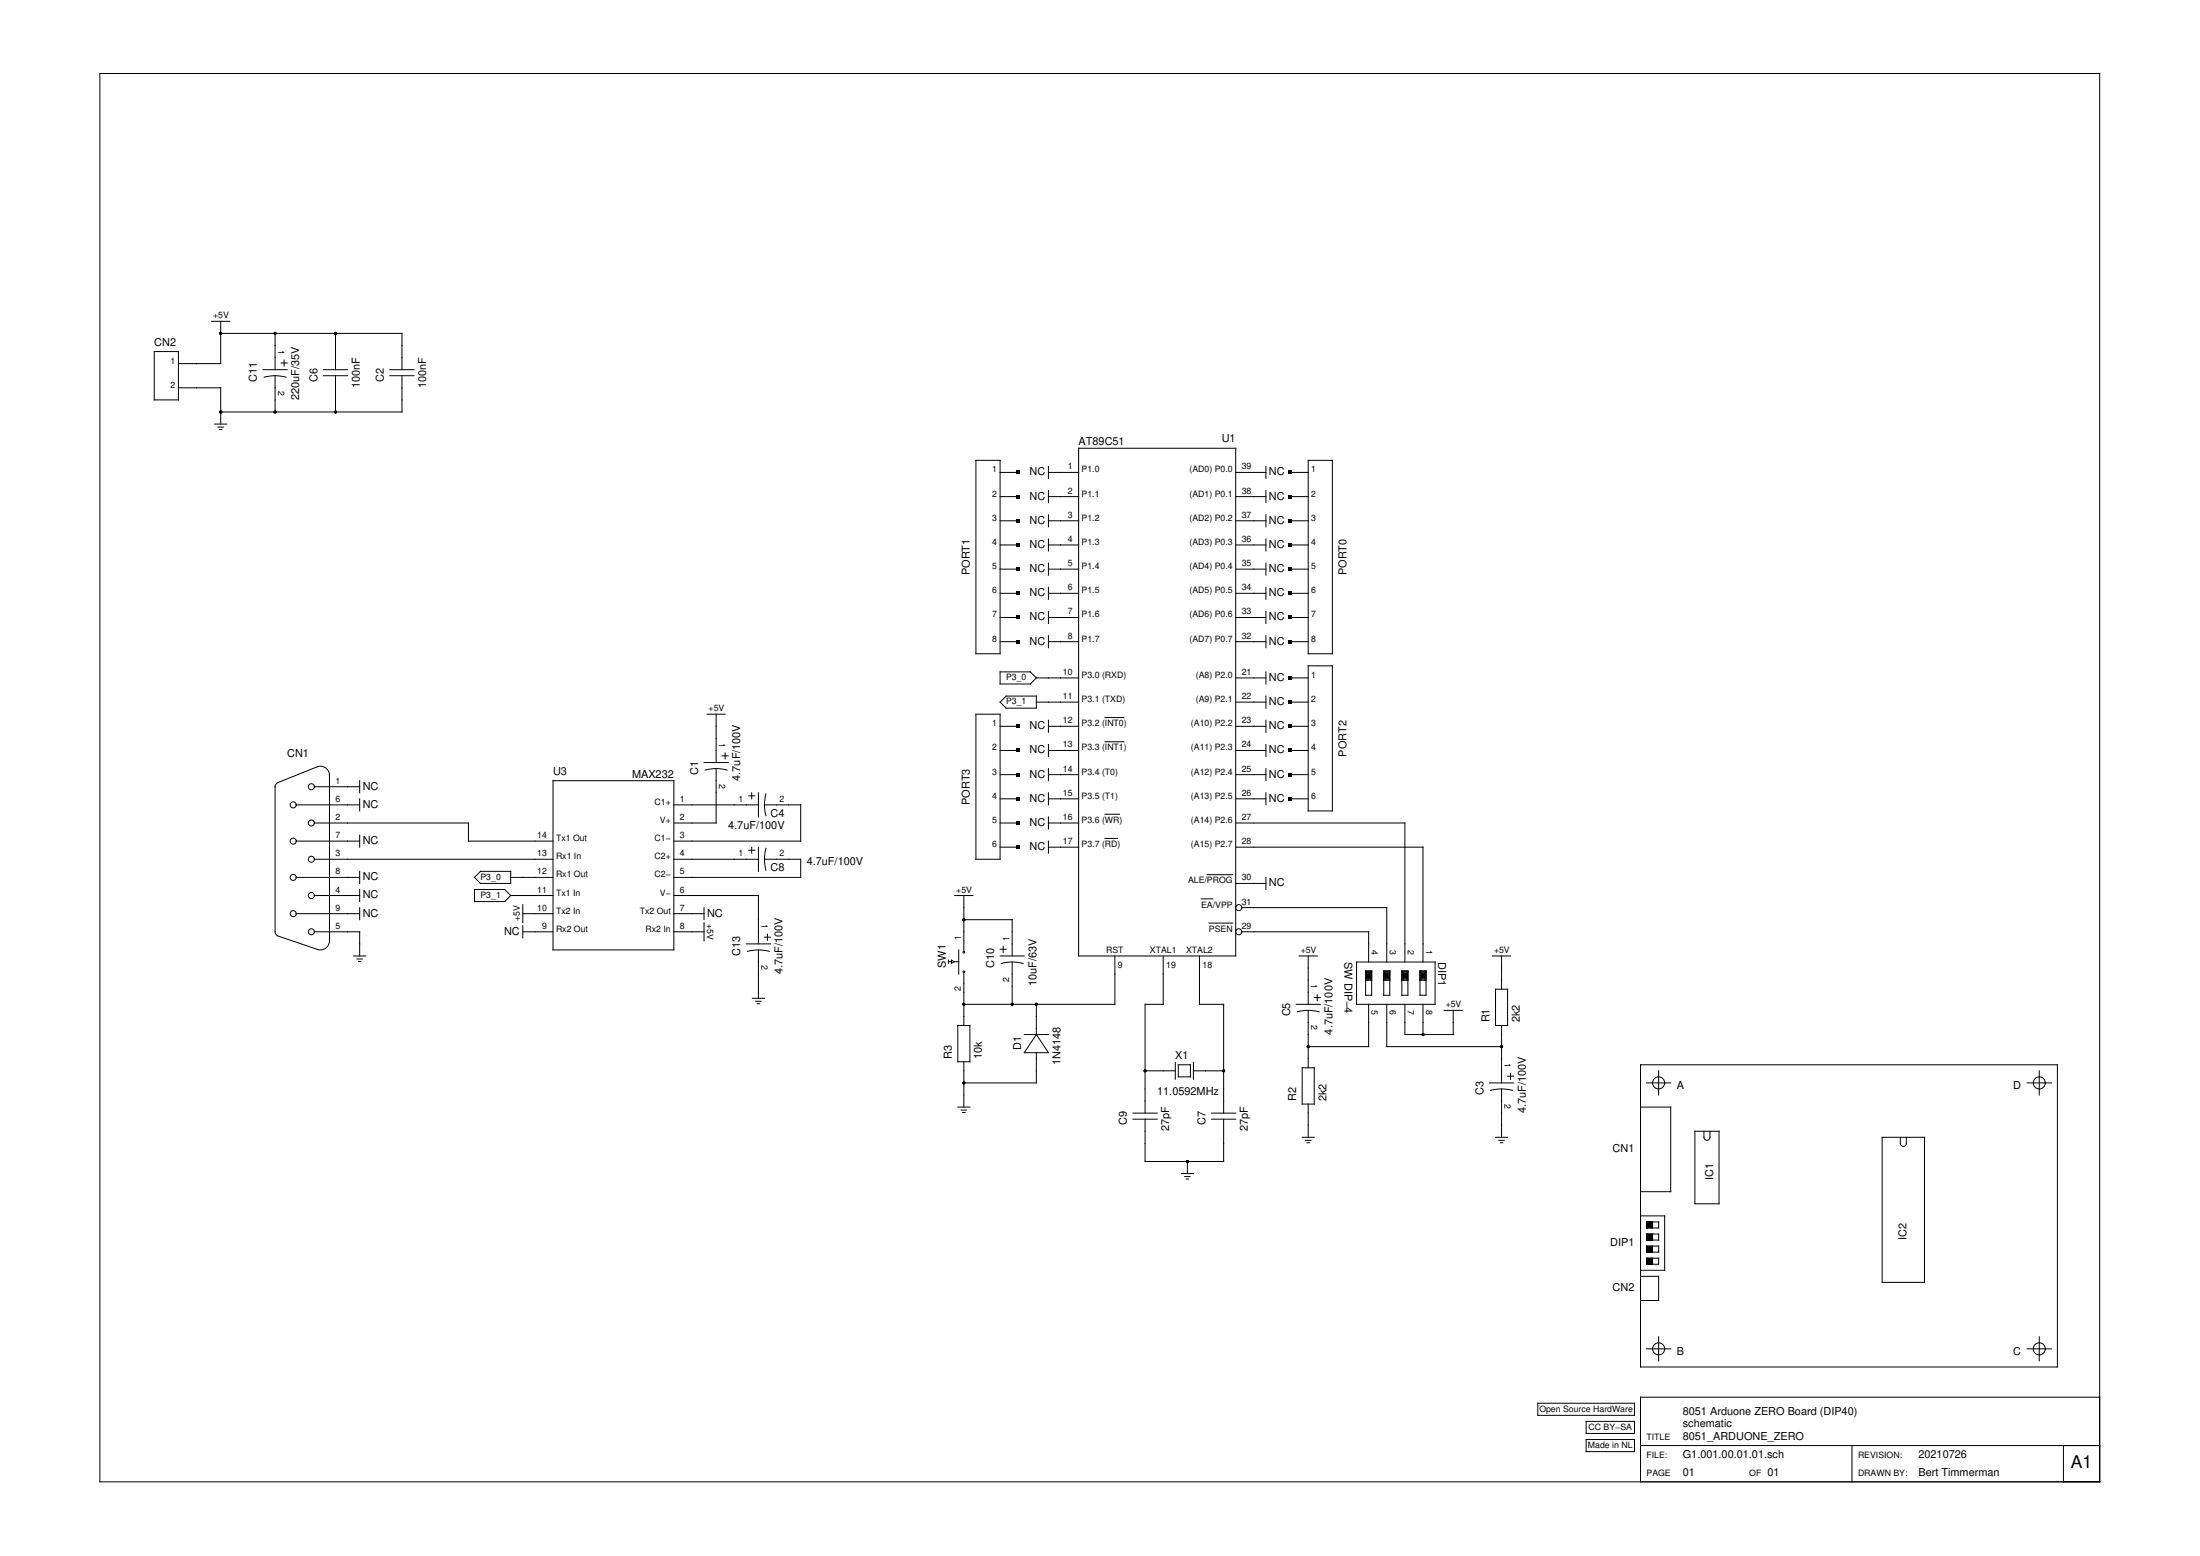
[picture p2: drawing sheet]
<svg xmlns="http://www.w3.org/2000/svg" width="420mm" height="297mm" viewBox="0 0 420 297" stroke-linecap="round" stroke-linejoin="round" font-family="sans-serif">
<g fill="none" stroke="#000" stroke-width=".19">
<path d="M19.1 14h381.9v268.9h-381.9zM29.5 67.1h4.6v9.2h-4.6zM34.1 74h8.1v7M40.4 61.3h3.5M42.2 61.3v8.1h-8.1M42.2 63.6h34.6v7M50.2 70.6h4.6M50.4 72a8.1 8.1 0 0 1 4.2 0M52.5 63.6v7M52.5 71.7v6.9M53.7 69.3h1.1M54.3 68.7v1.2"/>
<path d="M61.8 70.6h4.6M61.8 71.7h4.6M64.1 63.6v7M64.1 71.7v6.9M74.5 70.6h4.6M74.5 71.7h4.6M76.8 71.7v6.9h-34.6M41 81h2.3M41.6 81.5h1.1M41.9 82h.5M186.4 87.9h4.6v36.9h-4.6zM191 90.2h3.5"/>
<path d="M191 94.8h3.5M191 99.4h3.5M200.2 90.2h5.8M200.2 94.8h5.8M200.2 99.4h5.8M200.2 89v2.3M200.2 93.6v2.4M200.2 98.3v2.3M206 85.6h30v96.9h-30zM236 90.2h5.8M236 94.8h5.8M236 99.4h5.8"/>
<path d="M241.8 89v2.3M241.8 93.6v2.4M241.8 98.3v2.3M246.4 90.2h3.4M246.4 94.8h3.4M246.4 99.4h3.4M249.8 87.9h4.7v36.9h-4.7zM191 104h3.5M191 108.6h3.5M191 113.3h3.5M191 117.9h3.5M200.2 104h5.8"/>
<path d="M200.2 108.6h5.8M200.2 113.3h5.8M200.2 117.9h5.8M200.2 102.9v2.3M200.2 107.5v2.3M200.2 112.1v2.3M200.2 116.7v2.3M236 104h5.8M236 108.6h5.8M236 113.3h5.8M236 117.9h5.8M241.8 102.9v2.3"/>
<path d="M241.8 107.5v2.3M241.8 112.1v2.3M241.8 116.7v2.3M246.4 104h3.4M246.4 108.6h3.4M246.4 113.3h3.4M246.4 117.9h3.4M135 136.3h3.5M136.8 136.3v9.3M186.4 136.3h4.6v27.7h-4.6zM191 122.5h3.5M191 138.6h3.5"/>
<path d="M191 128.3h5.8l1.1 1.1-1.1 1.2h-5.8zM192.2 132.9h5.7v2.3h-5.7l-1.2-1.2zM197.9 129.4h8.1M197.9 134h8.1M200.2 122.5h5.8M200.2 138.6h5.8M200.2 121.3v2.3M200.2 137.5v2.3M211 137h3.6M236 122.5h5.8M236 129.4h5.8M236 134h5.8"/>
<path d="M236 138.6h5.8M241.8 121.3v2.3M241.8 128.3v2.3M241.8 132.9v2.3M241.8 137.5v2.3M246.4 122.5h3.4M246.4 129.4h3.4M246.4 134h3.4M246.4 138.6h3.4M249.8 127.1h4.7v27.7h-4.7zM56.6 153.6h12.1M60 157.1h29.5v3.5h16.1"/>
<path d="M60 150.2h8.7M60.6 146.4a1.73 1.73 0 0 1 2.3 1.6M60.6 146.4l-7.6 3-.4 .5-.1 28 .2 .5 .3 .2M62.9 147.8v32M68.7 149v2.3M68.7 152.5v2.3M68.7 159.4v2.3M105.6 149h23.1v32.3h-23.1zM128.7 153.6h16.1M134.5 145.6h4.6M134.7 147a8.1 8.1 0 0 1 4.2 0M136.8 146.7v10.4h-8.1"/>
<path d="M137.9 144.3h1.2M138.5 143.7v1.2M143 151.9h1.2M143.6 151.3v1.2M144.8 151.3v4.7M146 153.6h6.9v7h-24.2M146.3 151.6a8.1 8.1 0 0 0 0 4.1M191 143.3h3.5M191 147.9h3.5M191 152.5h3.5M191 157.1h3.5M200.2 143.3h5.8"/>
<path d="M200.2 147.9h5.8M200.2 152.5h5.8M200.2 157.1h5.8M200.2 142.1v2.3M200.2 146.7v2.3M200.2 151.3v2.3M200.2 156v2.3M211 141.6h3.6M211 155.4h2.8M236 143.3h5.8M236 147.9h5.8M236 152.5h5.8"/>
<path d="M236 157.1h32.3v26.5M241.8 142.1v2.3M241.8 146.7v2.3M241.8 151.3v2.3M246.4 143.3h3.4M246.4 147.9h3.4M246.4 152.5h3.4M53 178.6l7.6 2.6M56.6 160.6h12.1M56.6 167.5h12.1M56.6 174.4h12.1M60 177.9h8.7v4.6"/>
<path d="M60 164h45.6M60 171h8.7M62.9 179.6a1.73 1.73 0 0 1-2.3 1.6M68.7 166.3v2.3M68.7 169.8v2.3M68.7 173.3v2.3M90.6 169.8h5.8l1.1 1.2-1.1 1.1h-5.8zM91.8 166.3h5.7v2.3h-5.7l-1.2-1.1zM97.5 167.5h8.1M97.5 171h8.1M99.8 177.9h5.8M99.8 174.4h5.8"/>
<path d="M99.8 172.7v3.4M99.8 176.7v2.3M128.7 177.9h5.8M128.7 164h16.1M128.7 171h16.1v9.2M128.7 174.4h5.8M134.5 173.3v2.3M134.5 176.1v3.5M143 162.3h1.2M143.6 161.7v1.2M144.8 161.7v4.6M146 164h6.9v3.5h-24.2"/>
<path d="M146 178.9h1.2M146.3 161.9a8.1 8.1 0 0 0 0 4.2M146.6 178.3v1.2M182.3 171h3.5M184.1 171v10.6M184.1 175.6h9.2v6.9M191 161.7h3.5M200.2 161.7h5.8M200.2 160.6v2.3M211 160.1h2.4M229.4 171.6h2.2M230.5 167h4.9"/>
<path d="M230.9 176.2h4.5M236 168.6h5.8M236 161.7h35.8v21.9M237.2 173.3h27.6v10.3M237.2 177.9h24.2v5.7M241.8 167.5v2.3M67.5 182.5h2.3M68.2 183.1h1M68.5 183.5h.4M142.5 180.2h4.7M142.8 181.6a8.1 8.1 0 0 1 4.1 0M143.7 190.6h2.3"/>
<path d="M144.3 191.1h1.1M144.6 191.6h.5M144.8 181.3v9.3M181.1 183.3v.6M181.1 183.6h.6M181.7 183.3l.6 .3-.6 .3zM182.3 183.6h.8M182.9 195.8h2.3v6.9h-2.3zM183.1 181.3v4.7M184.1 185.7v10.1M191 182.5h4.6M191 181.2h1.2"/>
<path d="M191.2 183.9a8.1 8.1 0 0 1 4.2 0M191.6 180.6v1.2M193.3 183.6v8.1M195.6 197.5h4.6M197.9 197.5l2.3 3.5h-4.6zM197.9 191.7v5.8M212.9 182.5v9.2h-28.8M222.2 182.5v9.2h-3.5v20.8M229.1 182.5v9.2h4.6v20.8M247.5 191.7h4.7M247.8 193.2a8.1 8.1 0 0 1 4.1 0M248.1 182.5h3.5"/>
<path d="M249.8 182.5v9.2M249.8 192.9v10.9M251 190.4h1.2M251.6 189.9v1.1M259.1 183.6h15v8.1h-15zM260.8 185.4v4.6h1.2v-4.6M260.8 185.4h1.2M260.8 185.4l1.2 1.7h-1.2l1.2-1.7M260.8 186.2h1.2M260.8 186l1.2 .5M260.8 185.7l1.2 1.1M261.1 185.4l.6 1.7"/>
<path d="M261.4 185.4v1.7M261.4 191.7v8.1h-11.6M261.7 185.4l-.6 1.7M262 186l-1.2 .5M262 185.7l-1.2 1.1M264.3 185.4v4.6h1.1v-4.6M264.3 185.4h1.1M264.3 185.4l1.1 1.7h-1.1l1.1-1.7M264.3 186.2h1.1M264.3 186l1.1 .5M264.3 185.7l1.1 1.1M264.6 185.4l.5 1.7"/>
<path d="M264.8 185.4v1.7M264.8 191.7v8.1h22M265.1 185.4l-.5 1.7M265.4 186l-1.1 .5M265.4 185.7l-1.1 1.1M267.7 185.4v4.6h1.2v-4.6M267.7 185.4h1.2M267.7 185.4l1.2 1.7h-1.2l1.2-1.7M267.7 186.2h1.2M267.7 186l1.2 .5M267.7 185.7l1.2 1.1M268 185.4l.6 1.7"/>
<path d="M268.3 185.4v1.7M268.3 191.7v5.8h9.2v-4.6M268.6 185.4l-.6 1.7M268.9 186l-1.2 .5M268.9 185.7l-1.2 1.1M271.2 185.4v4.6h1.1v-4.6M271.2 185.4h1.1M271.2 185.4l1.1 1.7h-1.1l1.1-1.7M271.2 186.2h1.1M271.2 186l1.1 .5M271.2 185.7l1.1 1.1M271.5 185.4l.6 1.7"/>
<path d="M271.8 185.4v1.7M271.8 191.7v5.8M272.1 185.4l-.6 1.7M272.3 186l-1.1 .5M272.3 185.7l-1.1 1.1M275.8 192.9h3.5M285 182.5h3.5M285.6 188.8h2.3v7h-2.3zM286.8 182.5v6.3M286.8 195.8v10.9M182.9 211.3h2.3M183.6 211.9h1"/>
<path d="M183.8 212.4h.5M184.1 202.7v8.6M197.9 201v5.7h-13.8M216.4 212.5h4.6M216.4 213.6h4.6M218.7 204.4h5.8M218.7 213.6v8.1h15v-8.1M224.5 202.8v3.2M225 203.3h2.3v2.3h-2.3zM227.9 204.4h5.8M227.9 202.8v3.2M231.4 212.5h4.6"/>
<path d="M231.4 213.6h4.6M248.7 217.1h2.3M248.7 203.8h2.3v7h-2.3zM249.3 217.7h1.1M249.6 218.1h.5M249.8 210.8v6.3M284.5 206.7h4.6M284.7 208.2a8.1 8.1 0 0 1 4.2 0M285.6 217.1h2.3M286.2 217.7h1.1M286.5 218.1h.5M286.8 207.9v9.2"/>
<path d="M287.9 205.4h1.2M288.5 204.9v1.1M313.3 203.3h79.6v57.7h-79.6zM313.3 211.3h5.8v16.2h-5.8M314.5 206.7h4.6M316.8 204.4v4.6M323.7 216h4.6v13.8h-4.6zM325.4 216v1.1a.58 .58 0 0 0 .6 .6 .58 .58 0 0 0 .6-.6v-1.1M359.5 217.1h8v27.7h-8zM362.9 217.1v1.2a.58 .58 0 0 0 .6 .5 .58 .58 0 0 0 .6-.5v-1.2M387.2 206.7h4.6M389.5 204.4v4.6"/>
<path d="M225.6 224h2.3M226.2 224.6h1.1M226.5 225.1h.5M226.8 221.7v2.3M313.3 232.1h4.6v10.4h-4.6M314.5 233.3h2.3v1.1h-2.3zM314.5 235.6h2.3v1.1h-2.3zM314.5 237.9h2.3v1.1h-2.3zM315.6 233.3v1.1M315.6 235.6v1.1M315.6 237.9v1.1M313.3 243.6h3.5v4.7h-3.5"/>
<path d="M314.5 240.2h2.3v1.1h-2.3zM314.5 257.5h4.6M315.6 240.2v1.1M316.8 255.2v4.6M387.2 257.5h4.6M389.5 255.2v4.6M293.7 267.9h18.5v2.3h-18.5zM302.9 271.3h9.3v2.3h-9.3zM302.9 274.8h9.3v2.3h-9.3zM313.3 276h87.7M353.7 276v6.9M394.1 276v6.9"/>
<path d="M401 266.7h-87.7v16.2"/>
<circle cx="56" cy="153.6" r=".58"/>
<circle cx="59.5" cy="150.2" r=".58"/>
<circle cx="59.5" cy="157.1" r=".58"/>
<circle cx="56" cy="160.6" r=".58"/>
<circle cx="56" cy="174.4" r=".58"/>
<circle cx="56" cy="167.5" r=".58"/>
<circle cx="59.5" cy="164" r=".58"/>
<circle cx="59.5" cy="177.9" r=".58"/>
<circle cx="59.5" cy="171" r=".58"/>
<circle cx="236.6" cy="173.3" r=".58"/>
<circle cx="236.6" cy="177.9" r=".58"/>
<circle cx="184.1" cy="181.8" r=".16"/>
<circle cx="184.1" cy="185.5" r=".16"/>
<circle cx="316.8" cy="206.7" r="1.15"/>
<circle cx="389.5" cy="206.7" r="1.15"/>
<circle cx="316.8" cy="257.5" r="1.15"/>
<circle cx="389.5" cy="257.5" r="1.15"/>
</g>
<g fill="#000">
<path d="M194.1 89.8h.7v.7h-.7zM194.1 94.5h.7v.6h-.7zM194.1 99.1h.7v.7h-.7zM246 89.8h.7v.7h-.7zM246 94.5h.7v.6h-.7zM246 99.1h.7v.7h-.7zM194.1 103.7h.7v.7h-.7zM194.1 108.3h.7v.7h-.7zM194.1 112.9h.7v.7h-.7zM194.1 117.5h.7v.7h-.7zM246 103.7h.7v.7h-.7zM246 108.3h.7v.7h-.7z"/>
<path d="M246 112.9h.7v.7h-.7zM246 117.5h.7v.7h-.7zM194.1 122.1h.7v.7h-.7zM194.1 138.3h.7v.7h-.7zM246 122.1h.7v.7h-.7zM246 129.1h.7v.7h-.7zM246 133.7h.7v.7h-.7zM246 138.3h.7v.7h-.7zM194.1 142.9h.7v.7h-.7zM194.1 147.5h.7v.7h-.7zM194.1 152.1h.7v.7h-.7zM194.1 156.8h.7v.7h-.7z"/>
<path d="M246 142.9h.7v.7h-.7zM246 147.5h.7v.7h-.7zM246 152.1h.7v.7h-.7zM194.1 161.4h.7v.7h-.7zM314.5 233.3h1.1v1.1h-1.1zM314.5 235.6h1.1v1.1h-1.1zM314.5 237.9h1.1v1.1h-1.1zM314.5 240.2h1.1v1.1h-1.1z"/>
<circle cx="42.2" cy="78.6" r=".29"/>
<circle cx="42.2" cy="63.6" r=".29"/>
<circle cx="52.5" cy="78.6" r=".29"/>
<circle cx="52.5" cy="63.6" r=".29"/>
<circle cx="64.1" cy="78.6" r=".29"/>
<circle cx="64.1" cy="63.6" r=".29"/>
<circle cx="184.1" cy="175.6" r=".29"/>
<circle cx="184.1" cy="191.7" r=".29"/>
<circle cx="193.3" cy="191.7" r=".29"/>
<circle cx="197.9" cy="191.7" r=".29"/>
<circle cx="249.8" cy="199.8" r=".29"/>
<circle cx="271.8" cy="197.5" r=".29"/>
<circle cx="286.8" cy="199.8" r=".29"/>
<circle cx="184.1" cy="206.7" r=".29"/>
<circle cx="218.7" cy="204.4" r=".29"/>
<circle cx="233.7" cy="204.4" r=".29"/>
<circle cx="226.8" cy="221.7" r=".29"/>
</g>
<text font-size="3.3" x="395.5" y="280.3">A1</text>
<g font-size="2.1">
<text x="29.5" y="66">CN2</text>
<text x="49.1" y="72.9" transform="rotate(-90 49.1 72.9)">C11</text>
<text x="57.2" y="76.3" transform="rotate(-90 57.2 76.3)">220uF/35V</text>
<text x="60.6" y="72.9" transform="rotate(-90 60.6 72.9)">C6</text>
<text x="68.7" y="74" transform="rotate(-90 68.7 74)">100nF</text>
<text x="73.3" y="72.9" transform="rotate(-90 73.3 72.9)">C2</text>
<text x="81.4" y="74" transform="rotate(-90 81.4 74)">100nF</text>
<text x="206" y="85">AT89C51</text>
<text x="233.3" y="84.4">U1</text>
<text x="196.6" y="95.4">NC</text>
<text x="196.6" y="90.7">NC</text>
<text x="242.3" y="90.7">NC</text>
<text x="242.3" y="95.4">NC</text>
<text x="196.6" y="100">NC</text>
<text x="242.3" y="100">NC</text>
<text x="196.6" y="104.6">NC</text>
<text x="242.3" y="104.6">NC</text>
<text x="185.2" y="109.8" transform="rotate(-90 185.2 109.8)">PORT1</text>
<text x="196.6" y="113.8">NC</text>
<text x="196.6" y="109.2">NC</text>
<text x="242.3" y="109.2">NC</text>
<text x="242.3" y="113.8">NC</text>
<text x="257.2" y="109.8" transform="rotate(-90 257.2 109.8)">PORT0</text>
<text x="196.6" y="118.4">NC</text>
<text x="242.3" y="118.4">NC</text>
<text x="196.6" y="123.1">NC</text>
<text x="242.3" y="123.1">NC</text>
<text x="242.3" y="130">NC</text>
<text x="242.3" y="134.6">NC</text>
<text x="196.6" y="143.8">NC</text>
<text x="196.6" y="139.2">NC</text>
<text x="242.3" y="139.2">NC</text>
<text x="242.3" y="143.8">NC</text>
<text x="54.8" y="144.4">CN1</text>
<text x="105.6" y="147.9">U3</text>
<text x="120.7" y="148.5">MAX232</text>
<text x="133.3" y="147.9" transform="rotate(-90 133.3 147.9)">C1</text>
<text x="141.4" y="149" transform="rotate(-90 141.4 149)">4.7uF/100V</text>
<text x="196.6" y="148.4">NC</text>
<text x="242.3" y="148.4">NC</text>
<text x="257.2" y="144.4" transform="rotate(-90 257.2 144.4)">PORT2</text>
<text x="69.3" y="150.7">NC</text>
<text x="69.3" y="154.2">NC</text>
<text x="147.2" y="156">C4</text>
<text x="185.2" y="153.7" transform="rotate(-90 185.2 153.7)">PORT3</text>
<text x="196.6" y="153.1">NC</text>
<text x="242.3" y="153.1">NC</text>
<text x="69.3" y="161.1">NC</text>
<text x="139.1" y="158.3">4.7uF/100V</text>
<text x="196.6" y="157.7">NC</text>
<text x="147.2" y="166.3">C8</text>
<text x="154.1" y="165.2">4.7uF/100V</text>
<text x="196.6" y="162.3">NC</text>
<text x="69.3" y="168.1">NC</text>
<text x="69.3" y="171.5">NC</text>
<text x="242.3" y="169.2">NC</text>
<text x="69.3" y="175">NC</text>
<text x="96.3" y="178.4">NC</text>
<text x="135" y="175">NC</text>
<text x="141.4" y="182.5" transform="rotate(-90 141.4 182.5)">C13</text>
<text x="149.5" y="186" transform="rotate(-90 149.5 186)">4.7uF/100V</text>
<text x="180.6" y="184.8" transform="rotate(-90 180.6 184.8)">SW1</text>
<text x="189.8" y="184.8" transform="rotate(-90 189.8 184.8)">C10</text>
<text x="256.8" y="183.6" transform="rotate(90 256.8 183.6)">SW DIP−4</text>
<text x="274.7" y="183.6" transform="rotate(90 274.7 183.6)">DIP1</text>
<text x="197.9" y="188.3" transform="rotate(-90 197.9 188.3)">10uF/63V</text>
<text x="246.4" y="194" transform="rotate(-90 246.4 194)">C5</text>
<text x="254.5" y="197.5" transform="rotate(-90 254.5 197.5)">4.7uF/100V</text>
<text x="284.5" y="195.2" transform="rotate(-90 284.5 195.2)">R1</text>
<text x="290.2" y="195.2" transform="rotate(-90 290.2 195.2)">2k2</text>
<text x="181.8" y="202.1" transform="rotate(-90 181.8 202.1)">R3</text>
<text x="187.5" y="202.1" transform="rotate(-90 187.5 202.1)">10k</text>
<text x="195" y="200.4" transform="rotate(-90 195 200.4)">D1</text>
<text x="202.5" y="203.3" transform="rotate(-90 202.5 203.3)">1N4148</text>
<text x="224.5" y="202.1">X1</text>
<text x="221" y="209">11.0592MHz</text>
<text x="283.3" y="209" transform="rotate(-90 283.3 209)">C3</text>
<text x="320.2" y="207.9">A</text>
<text x="384.5" y="207.9">D</text>
<text x="215.2" y="214.8" transform="rotate(-90 215.2 214.8)">C9</text>
<text x="223.3" y="216" transform="rotate(-90 223.3 216)">27pF</text>
<text x="230.2" y="214.8" transform="rotate(-90 230.2 214.8)">C7</text>
<text x="238.3" y="216" transform="rotate(-90 238.3 216)">27pF</text>
<text x="247.5" y="210.2" transform="rotate(-90 247.5 210.2)">R2</text>
<text x="253.3" y="210.2" transform="rotate(-90 253.3 210.2)">2k2</text>
<text x="291.4" y="212.5" transform="rotate(-90 291.4 212.5)">4.7uF/100V</text>
<text x="308" y="220">CN1</text>
<text x="327.2" y="225.2" transform="rotate(-90 327.2 225.2)">IC1</text>
<text x="307.5" y="237.9">DIP1</text>
<text x="364.1" y="236.7" transform="rotate(-90 364.1 236.7)">IC2</text>
<text x="308" y="246.5">CN2</text>
<text x="320.2" y="258.6">B</text>
<text x="384.5" y="258.6">C</text>
<text x="321.4" y="274.8">8051_ARDUONE_ZERO</text>
<text x="321.4" y="272.5">schematic</text>
<text x="321.4" y="270.2">8051 Arduone ZERO Board (DIP40)</text>
<text x="321.4" y="281.7">01</text>
<text x="321.4" y="278.3">G1.001.00.01.01.sch</text>
<text x="337.5" y="281.7">01</text>
<text x="366.4" y="278.3">20210726</text>
<text x="366.4" y="281.7">Bert Timmerman</text>
</g>
<g font-size="1.7">
<text x="40.7" y="60.8">+5V</text>
<text x="32.6" y="69.4">1</text>
<text x="53.1" y="66.8" transform="rotate(90 53.1 66.8)">1</text>
<text x="32.6" y="74">2</text>
<text x="53.1" y="74.6" transform="rotate(90 53.1 74.6)">2</text>
<text x="203.9" y="89.6">1</text>
<text x="237.2" y="89.6">39</text>
<text x="189.5" y="90.2">1</text>
<text x="189.5" y="94.8">2</text>
<text x="203.9" y="94.2">2</text>
<text x="206.6" y="90.2">P1.0</text>
<text x="206.6" y="94.8">P1.1</text>
<text x="227.2" y="90.2">(AD0) P0.0</text>
<text x="227.2" y="94.8">(AD1) P0.1</text>
<text x="237.2" y="94.2">38</text>
<text x="250.4" y="90.2">1</text>
<text x="250.4" y="94.8">2</text>
<text x="189.5" y="99.4">3</text>
<text x="203.9" y="98.8">3</text>
<text x="206.6" y="99.4">P1.2</text>
<text x="227.2" y="99.4">(AD2) P0.2</text>
<text x="237.2" y="98.8">37</text>
<text x="250.4" y="99.4">3</text>
<text x="189.5" y="104">4</text>
<text x="203.9" y="103.5">4</text>
<text x="206.6" y="104">P1.3</text>
<text x="227.2" y="104">(AD3) P0.3</text>
<text x="237.2" y="103.5">36</text>
<text x="250.4" y="104">4</text>
<text x="189.5" y="108.6">5</text>
<text x="189.5" y="113.3">6</text>
<text x="203.9" y="108.1">5</text>
<text x="203.9" y="112.7">6</text>
<text x="206.6" y="108.6">P1.4</text>
<text x="206.6" y="113.3">P1.5</text>
<text x="227.2" y="108.6">(AD4) P0.4</text>
<text x="227.2" y="113.3">(AD5) P0.5</text>
<text x="237.2" y="108.1">35</text>
<text x="237.2" y="112.7">34</text>
<text x="250.4" y="108.6">5</text>
<text x="250.4" y="113.3">6</text>
<text x="189.5" y="117.9">7</text>
<text x="203.9" y="117.3">7</text>
<text x="206.6" y="117.9">P1.6</text>
<text x="227.2" y="117.9">(AD6) P0.6</text>
<text x="237.2" y="117.3">33</text>
<text x="250.4" y="117.9">7</text>
<text x="189.5" y="122.5">8</text>
<text x="203.9" y="121.9">8</text>
<text x="206.6" y="122.5">P1.7</text>
<text x="227.2" y="122.5">(AD7) P0.7</text>
<text x="237.2" y="121.9">32</text>
<text x="250.4" y="122.5">8</text>
<text x="192.2" y="129.9">P3_0</text>
<text x="203" y="128.8">10</text>
<text x="206.6" y="129.4">P3.0 (RXD)</text>
<text x="228.4" y="129.4">(A8) P2.0</text>
<text x="237.2" y="128.8">21</text>
<text x="250.4" y="129.4">1</text>
<text x="135.3" y="135.8">+5V</text>
<text x="192.2" y="134.5">P3_1</text>
<text x="203" y="133.5">11</text>
<text x="206.6" y="134">P3.1 (TXD)</text>
<text x="228.4" y="134">(A9) P2.1</text>
<text x="237.2" y="133.5">22</text>
<text x="250.4" y="134">2</text>
<text x="137.3" y="141.8" transform="rotate(90 137.3 141.8)">1</text>
<text x="189.5" y="138.6">1</text>
<text x="189.5" y="143.3">2</text>
<text x="203" y="138.1">12</text>
<text x="203" y="142.7">13</text>
<text x="206.6" y="138.6">P3.2 (INT0)</text>
<text x="206.6" y="143.3">P3.3 (INT1)</text>
<text x="227.5" y="138.6">(A10) P2.2</text>
<text x="227.5" y="143.3">(A11) P2.3</text>
<text x="237.2" y="138.1">23</text>
<text x="237.2" y="142.7">24</text>
<text x="250.4" y="138.6">3</text>
<text x="250.4" y="143.3">4</text>
<text x="64.1" y="149.6">1</text>
<text x="137.3" y="149.6" transform="rotate(90 137.3 149.6)">2</text>
<text x="189.5" y="147.9">3</text>
<text x="203" y="147.3">14</text>
<text x="206.6" y="147.9">P3.4 (T0)</text>
<text x="227.5" y="147.9">(A12) P2.4</text>
<text x="237.2" y="147.3">25</text>
<text x="250.4" y="147.9">5</text>
<text x="64.1" y="153.1">6</text>
<text x="125" y="153.6">C1+</text>
<text x="129.8" y="153.1">1</text>
<text x="141" y="153.1">1</text>
<text x="148.9" y="153.1">2</text>
<text x="189.5" y="152.5">4</text>
<text x="203" y="151.9">15</text>
<text x="206.6" y="152.5">P3.5 (T1)</text>
<text x="227.5" y="152.5">(A13) P2.5</text>
<text x="237.2" y="151.9">26</text>
<text x="250.4" y="152.5">6</text>
<text x="64.1" y="160">7</text>
<text x="64.1" y="156.5">2</text>
<text x="102.6" y="160">14</text>
<text x="106.2" y="160.6">Tx1 Out</text>
<text x="125" y="160.6">C1−</text>
<text x="126" y="157.1">V+</text>
<text x="129.8" y="156.5">2</text>
<text x="129.8" y="160">3</text>
<text x="189.5" y="157.1">5</text>
<text x="189.5" y="161.7">6</text>
<text x="203" y="156.5">16</text>
<text x="203" y="161.1">17</text>
<text x="206.6" y="157.1">P3.6 (WR)</text>
<text x="206.6" y="161.7">P3.7 (RD)</text>
<text x="227.5" y="157.1">(A14) P2.6</text>
<text x="227.5" y="161.7">(A15) P2.7</text>
<text x="237.2" y="156.5">27</text>
<text x="237.2" y="161.1">28</text>
<text x="64.1" y="166.9">8</text>
<text x="64.1" y="163.5">3</text>
<text x="91.8" y="167.9">P3_0</text>
<text x="102.6" y="166.9">12</text>
<text x="102.6" y="163.5">13</text>
<text x="106.2" y="167.5">Rx1 Out</text>
<text x="106.2" y="164">Rx1 In</text>
<text x="125" y="164">C2+</text>
<text x="125" y="167.5">C2−</text>
<text x="129.8" y="163.5">4</text>
<text x="129.8" y="166.9">5</text>
<text x="141" y="163.5">1</text>
<text x="148.9" y="163.5">2</text>
<text x="64.1" y="173.8">9</text>
<text x="64.1" y="170.4">4</text>
<text x="91.8" y="171.4">P3_1</text>
<text x="102.6" y="173.8">10</text>
<text x="102.6" y="170.4">11</text>
<text x="106.2" y="171">Tx1 In</text>
<text x="126" y="171">V−</text>
<text x="129.8" y="170.4">6</text>
<text x="129.8" y="173.8">7</text>
<text x="182.6" y="170.4">+5V</text>
<text x="226.9" y="168.6">ALE/PROG</text>
<text x="229.4" y="173.3">EA/VPP</text>
<text x="237.2" y="168.1">30</text>
<text x="237.2" y="172.7">31</text>
<text x="64.1" y="177.3">5</text>
<text x="99.3" y="175.9" transform="rotate(-90 99.3 175.9)">+5V</text>
<text x="103.5" y="177.3">9</text>
<text x="106.2" y="174.4">Tx2 In</text>
<text x="106.2" y="177.9">Rx2 Out</text>
<text x="122.2" y="174.4">Tx2 Out</text>
<text x="123.3" y="177.9">Rx2 In</text>
<text x="129.8" y="177.3">8</text>
<text x="135" y="176.4" transform="rotate(90 135 176.4)">+5V</text>
<text x="145.4" y="176.4" transform="rotate(90 145.4 176.4)">1</text>
<text x="183.5" y="179.4" transform="rotate(-90 183.5 179.4)">1</text>
<text x="192.7" y="179.6" transform="rotate(-90 192.7 179.6)">1</text>
<text x="230.9" y="177.9">PSEN</text>
<text x="237.2" y="177.3">29</text>
<text x="145.4" y="184.2" transform="rotate(90 145.4 184.2)">2</text>
<text x="211.3" y="181.9">RST</text>
<text x="213.5" y="184.8">9</text>
<text x="219.6" y="181.9">XTAL1</text>
<text x="222.7" y="184.8">19</text>
<text x="226.5" y="181.9">XTAL2</text>
<text x="229.7" y="184.8">18</text>
<text x="248.4" y="181.9">+5V</text>
<text x="262" y="181.3" transform="rotate(90 262 181.3)">4</text>
<text x="265.4" y="181.3" transform="rotate(90 265.4 181.3)">3</text>
<text x="268.9" y="181.3" transform="rotate(90 268.9 181.3)">2</text>
<text x="272.3" y="181.3" transform="rotate(90 272.3 181.3)">1</text>
<text x="285.3" y="181.9">+5V</text>
<text x="183.5" y="189.2" transform="rotate(-90 183.5 189.2)">2</text>
<text x="192.7" y="187.5" transform="rotate(-90 192.7 187.5)">2</text>
<text x="250.4" y="187.9" transform="rotate(90 250.4 187.9)">1</text>
<text x="250.4" y="195.8" transform="rotate(90 250.4 195.8)">2</text>
<text x="262" y="192.9" transform="rotate(90 262 192.9)">5</text>
<text x="265.4" y="192.9" transform="rotate(90 265.4 192.9)">6</text>
<text x="268.9" y="192.9" transform="rotate(90 268.9 192.9)">7</text>
<text x="272.3" y="192.9" transform="rotate(90 272.3 192.9)">8</text>
<text x="276.1" y="192.3">+5V</text>
<text x="287.3" y="202.9" transform="rotate(90 287.3 202.9)">1</text>
<text x="287.3" y="210.8" transform="rotate(90 287.3 210.8)">2</text>
<text x="294" y="269.5">Open Source HardWare</text>
<text x="303.4" y="272.9">CC BY−SA</text>
<text x="314.5" y="274.8">TITLE</text>
<text x="303.3" y="276.4">Made in NL</text>
<text x="314.5" y="278.3">FILE:</text>
<text x="314.5" y="281.7">PAGE</text>
<text x="334.1" y="281.7">OF</text>
<text x="354.8" y="278.3">REVISION:</text>
<text x="354.8" y="281.7">DRAWN BY:</text>
</g>
</svg>
